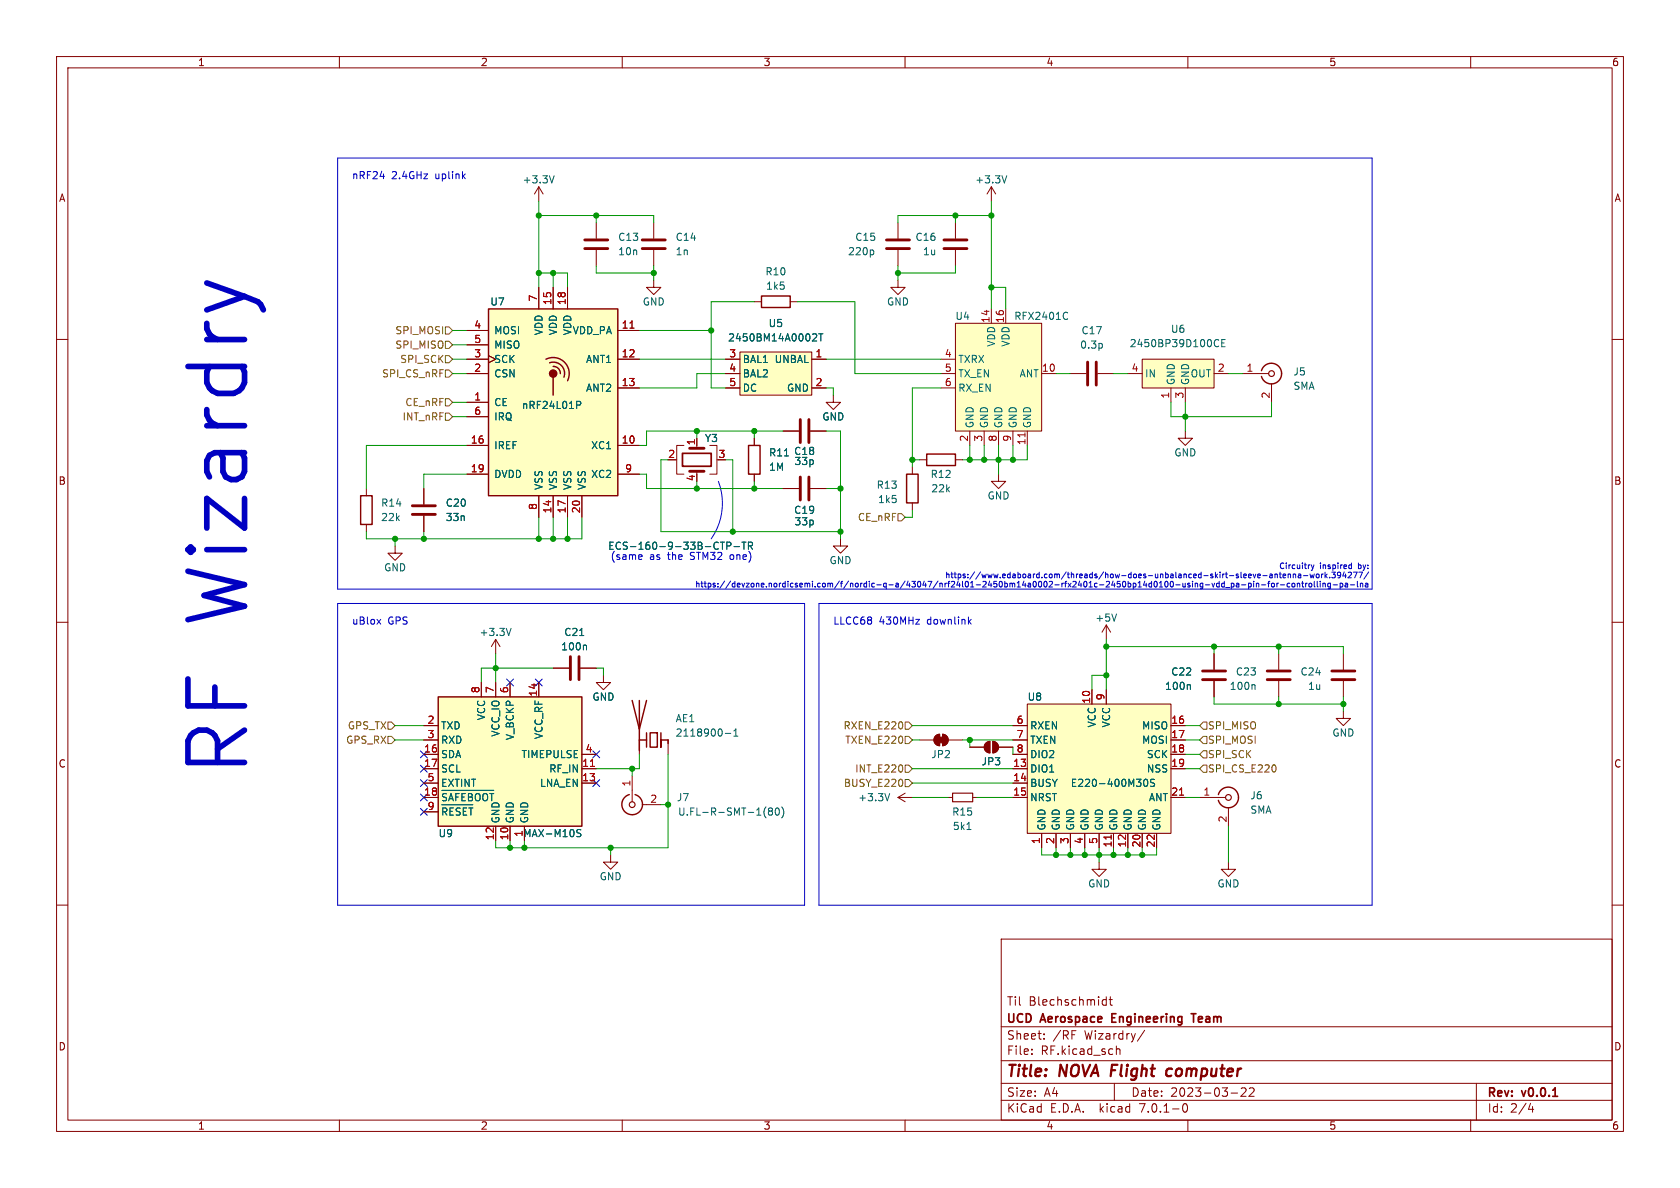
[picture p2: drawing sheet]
<svg xmlns="http://www.w3.org/2000/svg" width="297mm" height="210mm" viewBox="0 0 297 210" stroke-linecap="round" stroke-linejoin="round" font-family="sans-serif">
<g fill="none" stroke="#840000" stroke-width=".18">
<path d="M10 10h277v190h-277zM12 12h273v186h-273zM60 10v2M110 10v2M160 10v2M210 10v2M260 10v2M95.2 33v2.6M95.2 33l-.7 1.3M95.2 33l.8 1.3M105.4 39.4v2.8M115.6 39.4v2.8"/>
<path d="M158.7 39.4v2.8M168.9 39.4v2.8M175.3 33l-.8 1.3M175.3 33v2.6M175.3 33l.7 1.3M10 60h2M82.5 58.4h3.9M95.2 50.8v3.8M97.8 50.8v3.8M100.3 50.8v3.8M105.4 44.2v2.8M109.2 58.4h3.8"/>
<path d="M115.6 49.5v1.3h1.2l-1.2 1.3-1.3-1.3h1.3M115.6 44.2v2.8M133.3 53.3h1.3M139.7 53.3h1.3M158.7 49.5v1.3h-1.2l1.2 1.3 1.3-1.3h-1.3M158.7 44.2v2.8M168.9 57.2h15.2v19h-15.2zM168.9 44.2v2.8M175.3 54.6v2.6M177.8 54.6v2.6M285 60h2M82.5 71.1h3.9"/>
<path d="M82.5 78.7h3.9M82.5 63.5h3.9M82.5 66h3.9M82.5 61h3.9M82.5 73.7h3.9M86.4 62.9l1.2 .6-1.2 .6M109.2 78.7h3.8M109.2 63.5h3.8M109.2 68.6h3.8M120.9 78.7h-1.3v5.1h1.3M123.2 77.5v1.7M125.5 78.7h1.2v5.1h-1.2"/>
<path d="M128.3 63.5h2.5M128.3 68.6h2.5M128.3 66h2.5M130.8 62.2h12.7v7.7h-12.7zM133.3 77.5v1.2M138.4 76.2h2.8M143.3 76.2h2.7M143.5 63.5h2.5M143.5 68.6h2.5M147.3 69.9v1.2h1.3l-1.3 1.3-1.3-1.3h1.3M166.4 63.5h2.5M166.4 68.6h2.5"/>
<path d="M166.4 66h2.5M171.4 76.2v2.5M174 76.2v2.5M176.5 76.2v2.5M179.1 76.2v2.5M181.6 76.2v2.5M184.1 66h2.6M189.2 66h2.8M194.1 66h2.7M199.4 66h2.5M201.9 63.5h12.7v5.1h-12.7zM207 68.6v2.5"/>
<path d="M209.5 76.2v1.3h1.3l-1.3 1.2-1.2-1.2h1.2M209.5 68.6v2.5M214.6 66h2.6M219.7 66h4.6M224.8 67.8v3.3M64.8 86.4v1.2M64.8 92.7v1.3M69.8 96.5v1.3h1.3l-1.3 1.3-1.2-1.3h1.2M74.9 86.4v2.8M74.9 91.2v2.8M82.5 83.8h3.9M95.2 87.6v3.8"/>
<path d="M97.8 87.6v3.8M100.3 87.6v3.8M102.9 87.6v3.8M109.2 85.1h.1M109.2 83.8h3.8M119.4 81.3h.2M123.2 83.3v.5M133.3 83.8v1.3M138.4 86.4h2.8M143.3 86.4h2.7M148.6 95.3v1.2h1.3l-1.3 1.3-1.3-1.3h1.3M161.3 82.6v1.2"/>
<path d="M161.3 88.9v1.3M162.6 81.3h1.2M168.9 81.3h1.3M176.5 83.8v1.3h1.3l-1.3 1.3-1.2-1.3h1.2M10 110h2M87.6 113v2.6M87.6 113l-.7 1.3M87.6 113l.8 1.3M97.8 118.1h2.8M102.6 118.1h2.8M106.7 119.4v1.3h1.2l-1.2 1.2-1.3-1.2h1.3M195.6 110.5v2.5"/>
<path d="M195.6 110.5l-.8 1.3M195.6 110.5l.7 1.3M214.6 115.6v2.8M226.1 115.6v2.8M237.5 115.6v2.8M285 110h2M74.9 135.9h2.6M74.9 138.4h2.6M74.9 133.4h2.6M74.9 128.3h2.6M74.9 130.8h2.6M85.1 120.7v2.5"/>
<path d="M87.6 120.7v2.5M90.2 120.7v2.5M95.2 120.7v2.5M102.9 135.9h2.5M102.9 138.4h2.5M102.9 133.4h2.5M111.8 137.2v4.5M113 130.8v2.6M118.1 130.8v2.6M162.6 130.8h2.5M165.4 130.1l.7-.3v2a1.02 1.02 0 0 1-.9-.6 1.02 1.02 0 0 1 .2-1.1zM166.6 129.8a1.02 1.02 0 0 1 1 1 1.02 1.02 0 0 1-1 1z"/>
<path d="M167.6 130.8h2.6M171.4 132.1h2.6M174.3 131.3l.7-.2v2a1.02 1.02 0 0 1-.9-.7 1.02 1.02 0 0 1 .2-1.1zM175.5 131.1a1.02 1.02 0 0 1 1 1 1.02 1.02 0 0 1-1 1zM176.5 132.1h2.6M179.1 135.9h2.5M179.1 138.4h2.5M179.1 133.4h2.5M179.1 128.3h2.5M179.1 130.8h2.5M181.6 124.5h25.4v22.8h-25.4zM193 121.9v2.6"/>
<path d="M195.6 121.9v2.6M207 135.9h2.5M207 133.4h2.5M207 128.3h2.5M207 130.8h2.5M214.6 120.4v2.8M226.1 120.4v2.8M237.5 125.7v1.3h1.3l-1.3 1.3-1.3-1.3h1.3M237.5 120.4v2.8M10 160h2M74.9 141h2.6M74.9 143.5h2.6"/>
<path d="M87.6 146.1v2.5M90.2 146.1v2.5M92.7 146.1v2.5M107.9 151.1v1.3h1.3l-1.3 1.3-1.2-1.3h1.2M113.5 142.2h3.3M158.7 141h2.6M158.7 141l1.3 .7M160 140.2l-1.3 .8M167.6 141h.8M172 141h.7M179.1 141h2.5M184.1 147.3v2.6"/>
<path d="M186.7 147.3v2.6M189.2 147.3v2.6M191.8 147.3v2.6M194.3 152.4v1.3h1.3l-1.3 1.2-1.3-1.2h1.3M194.3 147.3v2.6M196.8 147.3v2.6M199.4 147.3v2.6M201.9 147.3v2.6M204.5 147.3v2.6M207 141h2.5M212.1 141h4.6M217.2 152.4v1.3h1.2l-1.2 1.2-1.3-1.2h1.3"/>
<path d="M217.2 142.7v3.4M285 160h2M177 166h108v32h-108zM194.9 177.6l.2 .1 .5-.1M195.6 176.2v1.5M195.6 176.8l-.5-.1-.2 .1M196.1 176.7h.5M196.3 176.2v1.3l.3 .2M60 198v2M110 198v2M160 198v2M177 194.5h108"/>
<path d="M177 191.5h108M177 187.5h108M177 181.5h108M182.4 186.3v.1M182.4 185.5v.1M184.6 183.6v.1M184.6 182.8v.1M197 191.5v3M197.4 184.9v1.5M197.4 185.5l.2-.1 .3 .1 .1 .9M202.4 182.1l-1.3 2M209.2 195.2l.2-.1a.81 .81 0 0 1 .6 .6 .81 .81 0 0 1-.3 .8l-.1 .1a.81 .81 0 0 1-.4-1.4z"/>
<path d="M210 198v2M217.6 193.2h1.2M219.6 192.3l-.2 .1M220 192.3l.3 .3-.1 .3-.8 .9h.9M221.1 192.3l-.2 .1M221.4 192.3l.3 .3-.1 .3-.8 .9h.9M260 198v2M261 191.5v6.5M270.2 196.1h.9M270.9 195.6v1"/>
</g>
<path d="M207 188.9a.66 .66 0 0 0-.8 .4v.7l.3 .2h.4" fill="none" stroke="#840000" stroke-width=".4"/>
<path d="M120.6 80.1h5.1v2.3h-5.1zM210.6 179.2h.8M211 179.2v1.5" fill="none" stroke="#840000" stroke-width=".3"/>
<g fill="#ffffc2" stroke="#ffffc2" stroke-width=".18">
<path d="M86.4 54.6h22.8v33h-22.8z"/>
<path d="M77.5 123.2h25.4v22.9h-25.4z"/>
<path d="M181.6 124.5h25.4v22.8h-25.4z"/>
<path d="M130.8 62.2h12.7v7.7h-12.7z"/>
<path d="M201.9 63.5h12.7v5.1h-12.7z"/>
<path d="M168.9 57.2h15.2v19h-15.2z"/>
</g>
<g fill="none" stroke="#840000" stroke-width=".25">
<path d="M86.4 54.6h22.8v33h-22.8zM134.6 52.3h5.1v2.1h-5.1zM96.5 63.5a2.84 2.84 0 0 1 3.3 .5 2.84 2.84 0 0 1 .5 3.3M97.2 64.1a1.99 1.99 0 0 1 2 .5 1.99 1.99 0 0 1 .5 2.1M97.8 64.8a1.23 1.23 0 0 1 1.3 1.2M97.8 66.7v3.2M132.3 78.7h2.1v5.1h-2.1zM223 65.5a1.81 1.81 0 0 1 2.8-.9 1.81 1.81 0 0 1 0 2.9 1.81 1.81 0 0 1-2.8-1M63.8 87.6h2v5.1h-2zM160.3 83.8h2v5.1h-2zM163.8 80.3h5.1v2h-5.1zM77.5 123.2h25.4v22.9h-25.4z"/>
<path d="M111.8 123.8l1.2 5.1 1.3-5.1M113 130.8h1.3M113 123.8v8.9M114.3 129.5v2.6M114.9 129.5h1.3v2.6h-1.3zM116.8 129.5v2.6v-1.3h1.3v.6M111.3 140.5a1.81 1.81 0 0 0-1 2.8 1.81 1.81 0 0 0 2.9 0 1.81 1.81 0 0 0-.9-2.8M215.4 140.5a1.81 1.81 0 0 1 2.8-1 1.81 1.81 0 0 1 0 2.9 1.81 1.81 0 0 1-2.8-.9"/>
</g>
<circle cx="97.8" cy="66" r=".63" fill="#840000" stroke="#840000" stroke-width=".25"/>
<path d="M111.4 58h.7M181.2 76.5v.7M104.4 135.5h.7M196.4 147.6v.7M208.5 140.6h.7" fill="none" stroke="#a90000" stroke-width=".18"/>
<g fill="none" stroke="#006464" stroke-width=".18">
<path d="M98 31.1l-.5 1.2M178 31.1l-.4 1.2M143.8 59l.5 .1 .1 .3-.8 .9h.8M144.7 59h.8M145.1 59v1.3M154.3 44.3l.2 .1-.2 .6M188.5 55.2l.2 .1M188.7 56.3l-.2 .2M101.9 70.9h.5l.3 .3-.1 .4h-.7M194.8 60.8v.6M214.9 60.1l.3-.1 .2 .1M215.4 61.2l-.2 .1-.3-.1"/>
<path d="M216 60.6h.4M216.6 60h-.6v1.3h.6M127.4 95.8h.7M127.7 95.8v1.3M128.5 96.5l.6-.1 .1-.1v-.3l-.7-.2v1.3M129.8 96.6h.9M131.2 95.8h.7M131.5 95.8v1.3M132.3 96.5l.6-.1 .1-.1v-.3l-.7-.2v1.3M132.6 96.5l.4 .6M90.4 111.1l-.5 1.2M103.5 114l.2 .2v.7"/>
<path d="M197.4 108.5l-.4 1.3M78.1 139.7h9.2M128.2 129.6h1M129.7 130.1h.8M129.7 129.2l.4-.3v1.2M202.4 137.8l.1-.1a.68 .68 0 0 1 .4 .7 .68 .68 0 0 1-.4 .6 .84 .84 0 0 1-.1-1.2zM204.1 137.8l-.5-.1-.1 .2v.3l.5 .3 .1 .3-.2 .2h-.5M210.3 121l.1 .2v.7M221.7 121l.2 .2v.7M78.1 142.3h5.5M78.3 142.8v1.3M78.9 140.3h-.4l-.3 .2"/>
<path d="M79.3 141.6l.4-1.3 .5 1.3M79.6 142.8v1.3M81.2 140.3h-.6v1.3M81.9 142.8v1.3M82.3 140.3h-.6v1.3M83.2 142.8v1.3M83.5 140.5l-.3-.2h-.4v1.3M84 140.7a.42 .42 0 0 1 .4-.4 .42 .42 0 0 1 .5 .4M85.4 140.7a.42 .42 0 0 1 .4-.4 .42 .42 0 0 1 .4 .4M86.6 140.3h.7M86.9 140.3v1.3M102 147.1l.6 .3 .1 .3-.3 .2-.4-.1"/>
<path d="M102.7 146.7l-.5-.1-.2 .2M135.4 142.6a1.46 1.46 0 0 0 0 2M136.1 143.4l-.3-.3 .3-.3h.2l.3 .3-.3 .3M136.1 143.4l-.3 .2v.3l.3 .2h.2l.3-.2v-.3l-.3-.2M136.1 143.4h.2M137.2 142.9l.2-.1a.68 .68 0 0 1 .4 .7 .68 .68 0 0 1-.4 .6l-.2-.1-.1-.4zM138.2 142.6a1.46 1.46 0 0 1 0 2M157.3 140.3l-.4 1.3M170.9 146.6h.8"/>
</g>
<g fill="none" stroke="#840000" stroke-width=".51">
<path d="M103.4 43.9h4M103.4 42.4h4M113.5 43.9h4.1M113.5 42.4h4.1M156.7 43.9h4.1M156.7 42.4h4.1M166.9 43.9h4M166.9 42.4h4M121.9 79.2h2.6M141.5 74.2v4M143 74.2v4M192.3 64v4.1"/>
<path d="M193.8 64v4.1M72.9 90.9h4.1M72.9 89.4h4.1M121.9 83.3h2.6M141.5 84.3v4.1M143 84.3v4.1M100.8 116.1v4M102.4 116.1v4M212.6 118.6h4.1M224 118.6h4.1M235.5 118.6h4M212.6 120.1h4.1"/>
<path d="M224 120.1h4.1M235.5 120.1h4"/>
</g>
<g fill="none" stroke="#840000" stroke-width=".2">
<path d="M168.4 140.2h3.6v1.5h-3.6z"/>
<circle cx="224.8" cy="66" r=".51"/>
<circle cx="111.8" cy="142.2" r=".51"/>
<circle cx="217.2" cy="141" r=".51"/>
</g>
<g fill="#840000" stroke="#840000" stroke-width=".18">
<path d="M165.9 130.3h1v1h-1z"/>
<path d="M165.4 130.1l.7-.3v2a1.02 1.02 0 0 1-.9-.6 1.02 1.02 0 0 1 .2-1.1z"/>
<path d="M166.6 129.8a1.02 1.02 0 0 1 1 1 1.02 1.02 0 0 1-1 1z"/>
<path d="M174.3 131.3l.7-.2v2a1.02 1.02 0 0 1-.9-.7 1.02 1.02 0 0 1 .2-1.1z"/>
<path d="M175.5 131.1a1.02 1.02 0 0 1 1 1 1.02 1.02 0 0 1-1 1z"/>
</g>
<g fill="none" stroke="#725600" stroke-width=".18">
<path d="M78.7 57.8h.7l.6 .6-.6 .7h-.7zM78.7 62.9h.7l.6 .6-.6 .6h-.7zM78.7 70.5h.7l.6 .6-.6 .7h-.7zM78.7 60.3h.7l.6 .7-.6 .6h-.7zM78.7 65.4h.7l.6 .6-.6 .7h-.7zM78.7 73h.7l.6 .7-.6 .6h-.7zM158.7 90.8h.7l.6 .6-.6 .7h-.7zM68.6 130.2h.6l.6 .6-.6 .6h-.6zM68.6 127.6h.6l.6 .7-.6 .6h-.6zM159.5 135.4v.8M159.5 127.8v.8M159.5 138v.8"/>
<path d="M160 135.3h.7l.6 .6-.6 .6h-.7zM160 127.6h.7l.6 .7-.6 .6h-.7zM160 130.2h.7l.6 .6-.6 .6h-.7zM160 137.8h.7l.6 .6-.6 .7h-.7zM212.7 135.3h.7v1.2h-.7l-.6-.6zM212.7 132.7h.7v1.3h-.7l-.6-.6zM212.7 130.2h.7v1.2h-.7l-.6-.6zM212.7 127.6h.7v1.3h-.7l-.6-.6zM225.5 135.3l.1 .4-.1 .7"/>
</g>
<g fill="none" stroke="#0000c2" stroke-width=".18">
<path d="M59.7 27.9h182.9v76.2h-182.9zM81.9 31.1l.3 .5M82.2 30.7l-.4 .5M113.3 98.1l.2 .3-.6 .1M113.5 98.8l-.2 .1M127 85.1a10.9 10.9 0 0 1-1.3 10.2M231.5 99.9h.1M231.8 99.9l.3 .6M232.3 99.9l-.2 .6M238.9 99.9h-.3l-.2 .1M238.9 99.5v1M59.7 106.7h82.5v53.3h-82.5z"/>
<path d="M66.6 109.5l.7 .8M67.3 109.5l-.7 .8M144.8 106.7h97.8v53.3h-97.8zM171.3 109.9l.4 .4M171.7 109.5l-.5 .5M211.4 103.1l.3 .1v.6M212.6 103.1h-.3l-.1 .2 .1 .4h.3M212.6 103.1v.8l-.2 .2-.2-.1M213.1 103.4h.8M214.3 103.1l.2 .7 .2-.7M215.5 103.1h-.2l-.2 .2 .1 .4h.3M215.5 102.8v1"/>
<path d="M216.4 103.1h-.2l-.2 .2 .1 .4h.3M216.4 102.8v1M216.7 103.9h.7M217.7 103.1h.3l.2 .2-.1 .4h-.4M217.7 103.1v1M218.6 103.1h.4v.7M219 103.3l-.5 .2 .2 .3 .3-.1M219.5 103.4h.8M220.7 103.1h.3l.2 .2-.1 .4h-.4M220.7 103.1v1M221.6 103.1v.7M222.1 103.2l.4-.1v.7"/>
<path d="M222.1 103.1v.7M223 103.4h.8M224.1 103.1h.4M224.3 102.9v.9M224.8 103.2l.2-.1 .3 .1-.1 .5h-.4zM224.9 101.5v.6M224.9 102.1h-.1M224.9 101.7l-.1 .1M225.4 101.5v.6M225.4 101.6l.4-.1v.6M225.7 103.1v.7M226 103.1l-.3 .2"/>
<path d="M226.2 101.5h.3M226.3 101.1v.9l.2 .1M226.3 103.4h.8M226.8 101.8l.5-.1v-.2h-.3l-.2 .1 .1 .5h.4M227.7 101.6l.4-.1 .1 .6M227.7 101.5v.6M228 103.1h-.3l-.2 .2 .1 .4h.4M228.4 103.2l.2-.1 .3 .1-.1 .5h-.4zM228.6 101.6l.4-.1 .1 .6M228.6 101.5v.6M229.3 103.2l.4-.1 .1 .7M229.3 103.1v.7"/>
<path d="M229.5 101.5h.4l.1 .6M230 101.7l-.5 .2 .1 .2h.4M230.1 103.1h.4M230.3 102.8v.8l.2 .2M230.4 101.8h.8M230.8 103.1v.7M231.1 103.1l-.3 .2M231.4 103.2l.2-.1 .3 .1-.1 .5h-.4zM231.6 101.5l.2 .6 .2-.4 .2 .4 .1-.6M232.1 100.5l-.3 .4M232.3 102.8v.8l.2 .2M232.7 101.6l.2-.1 .3 .1-.1 .5-.4-.1z"/>
<path d="M232.9 102.8v.8l.1 .2M233.4 102.8v.1M233.4 103.1v.7M233.6 101.5v.6M233.9 103.2l.4-.1v.7M233.9 103.1v.7M233.9 101.5l-.3 .2M234.3 101.1v1M234.3 101.8l.3 .3M234.6 101.5l-.3 .4M235.1 102v.1M235.2 103.1h-.3l-.2 .2 .1 .4h.4"/>
<path d="M235.2 103.1v.8l-.2 .2-.2-.1M235.7 103.4h.7M236.1 101.1l-.4 .4 .3 .1v.4l-.1 .1-.5-.1M236.4 101.3v.3l.2 .2 .4-.2M236.9 103.1h.3l.2 .2-.1 .4h-.4M236.9 103.1v1M237 101.3v.6l-.2 .2h-.3M237.6 101.1l-.2 .7h.6M237.8 103.1h.4l.1 .7M237.9 101.5v.6M238.3 103.3l-.5 .2 .1 .3 .4-.1M238.4 101.2l.3-.1 .2 .3-.6 .7h.6"/>
<path d="M238.4 100.3l.2 .2h.3M238.7 103.4h.8M239.3 101.1h.6l-.4 1M240 102.8v.8l.1 .2M240.5 103.2l.4-.1v.7M240.5 103.1v.7M240.9 101.1l-.5 1M241.4 103.1h.4v.7M241.8 103.3l-.5 .2 .2 .3 .3-.1M242 101.1l-.9 1.3"/>
</g>
<g fill="none" stroke="#009600" stroke-width=".18">
<path d="M95.2 38.1h20.4v1.3M95.2 35.6v15.2M105.4 38.1v1.3M168.9 38.1v1.3M175.3 38.1h-16.6v1.3M175.3 35.6v19M80 58.4h2.5M95.2 48.3h5.1v2.5M97.8 48.3v2.5M105.4 47v1.3h10.2M113 58.4h12.7M115.6 47v2.5"/>
<path d="M133.3 53.3h-7.6v15.3h2.6M141 53.3h10.1v12.7h15.3M158.7 47v2.5M168.9 47v1.3h-10.2M175.3 50.8h2.5v3.8M80 61h2.5M80 66h2.5M80 63.5h2.5M80 71.1h2.5M80 73.7h2.5M82.5 78.7h-17.7v7.7M113 63.5h15.3"/>
<path d="M123.2 76.2v1.3M128.3 66h-5.1v2.6h-10.2M133.3 76.2v1.3M138.4 76.2h-24.1v2.5h-1.3M146 76.2h2.6v19.1M146 68.6h1.3v1.3M146 63.5h20.4M166.4 68.6h-5.1v14M171.4 78.7v2.6M174 78.7v2.6M176.5 78.7v5.1M179.1 78.7v2.6"/>
<path d="M181.6 78.7v2.6h-11.4M186.7 66h2.5M196.8 66h2.6M207 71.1v2.6h17.8v-2.6M209.5 71.1v5.1M217.2 66h2.5M69.8 95.3v1.2M74.9 94v1.3M82.5 83.8h-7.6v2.6M95.2 91.4v3.9M97.8 91.4v3.9M100.3 91.4v3.9"/>
<path d="M102.9 91.4v3.9h-38.1v-1.3M113 83.8h1.3v2.6h24.1M118.1 81.3h-1.3v12.7h31.8M123.2 85.1v1.3M128.3 81.3h1.2v12.7M133.3 85.1v1.3M146 86.4h2.6M161.3 90.2v1.2h-1.3M161.3 81.3h1.3M87.6 115.6v5.1M97.8 118.1h-12.7v2.6M105.4 118.1h1.3v1.3"/>
<path d="M195.6 119.4h-2.6v2.5M195.6 113v8.9M195.6 114.3h41.9v1.3M214.6 114.3v1.3M226.1 114.3v1.3M69.8 130.8h5.1M69.8 128.3h5.1M111.8 135.9v1.3M113 133.4v2.5h-7.6M118.1 133.4v16.5h-30.5v-1.3M161.3 130.8h1.3M161.3 128.3h17.8"/>
<path d="M161.3 135.9h17.8M161.3 138.4h17.8M170.2 130.8h8.9M171.4 130.8v1.3M179.1 132.1v1.3M209.5 130.8h2.6M209.5 128.3h2.6M209.5 135.9h2.6M209.5 133.4h2.6M214.6 123.2v1.3h22.9M226.1 123.2v1.3M237.5 123.2v2.5"/>
<path d="M90.2 148.6v1.3M92.7 148.6v1.3M107.9 149.9v1.2M116.8 142.2h1.3M161.3 141h6.3M172.7 141h6.4M184.1 149.9v1.2h20.4v-1.2M186.7 149.9v1.2M189.2 149.9v1.2M191.8 149.9v1.2M194.3 149.9v2.5M196.8 149.9v1.2"/>
<path d="M199.4 149.9v1.2M201.9 149.9v1.2M209.5 141h2.6M217.2 146.1v6.3"/>
</g>
<g fill="none" stroke="#000084" stroke-width=".18">
<path d="M74.3 137.8l1.2 1.2M74.3 132.7l1.2 1.3M74.3 135.3l1.2 1.2M75.5 137.8l-1.2 1.2M75.5 132.7l-1.2 1.3M75.5 135.3l-1.2 1.2M89.6 120l1.2 1.3M90.8 120l-1.2 1.3M94.6 120l1.3 1.3M95.9 120l-1.3 1.3M104.8 137.8l1.2 1.2M104.8 132.7l1.2 1.3"/>
<path d="M106 137.8l-1.2 1.2M106 132.7l-1.2 1.3M74.3 142.9l1.2 1.2M74.3 140.4l1.2 1.2M75.5 142.9l-1.2 1.2M75.5 140.4l-1.2 1.2"/>
</g>
<g fill="#009600" stroke="#009600" stroke-width=".18">
<circle cx="100.3" cy="95.3" r=".46"/>
<circle cx="95.2" cy="95.3" r=".46"/>
<circle cx="97.8" cy="95.3" r=".46"/>
<circle cx="74.9" cy="95.3" r=".46"/>
<circle cx="69.8" cy="95.3" r=".46"/>
<circle cx="125.7" cy="58.4" r=".46"/>
<circle cx="123.2" cy="76.2" r=".46"/>
<circle cx="158.7" cy="48.3" r=".46"/>
<circle cx="133.3" cy="76.2" r=".46"/>
<circle cx="115.6" cy="48.3" r=".46"/>
<circle cx="133.3" cy="86.4" r=".46"/>
<circle cx="90.2" cy="149.9" r=".46"/>
<circle cx="92.7" cy="149.9" r=".46"/>
<circle cx="87.6" cy="118.1" r=".46"/>
<circle cx="97.8" cy="48.3" r=".46"/>
<circle cx="95.2" cy="48.3" r=".46"/>
<circle cx="95.2" cy="38.1" r=".46"/>
<circle cx="123.2" cy="86.4" r=".46"/>
<circle cx="129.5" cy="94" r=".46"/>
<circle cx="105.4" cy="38.1" r=".46"/>
<circle cx="175.3" cy="50.8" r=".46"/>
<circle cx="175.3" cy="38.1" r=".46"/>
<circle cx="168.9" cy="38.1" r=".46"/>
<circle cx="161.3" cy="81.3" r=".46"/>
<circle cx="179.1" cy="81.3" r=".46"/>
<circle cx="176.5" cy="81.3" r=".46"/>
<circle cx="118.1" cy="142.2" r=".46"/>
<circle cx="107.9" cy="149.9" r=".46"/>
<circle cx="111.8" cy="135.9" r=".46"/>
<circle cx="174" cy="81.3" r=".46"/>
<circle cx="148.6" cy="94" r=".46"/>
<circle cx="148.6" cy="86.4" r=".46"/>
<circle cx="171.4" cy="130.8" r=".46"/>
<circle cx="195.6" cy="114.3" r=".46"/>
<circle cx="195.6" cy="119.4" r=".46"/>
<circle cx="214.6" cy="114.3" r=".46"/>
<circle cx="237.5" cy="124.5" r=".46"/>
<circle cx="226.1" cy="114.3" r=".46"/>
<circle cx="226.1" cy="124.5" r=".46"/>
<circle cx="209.5" cy="73.7" r=".46"/>
<circle cx="171.4" cy="81.3" r=".46"/>
<circle cx="191.8" cy="151.1" r=".46"/>
<circle cx="194.3" cy="151.1" r=".46"/>
<circle cx="196.8" cy="151.1" r=".46"/>
<circle cx="186.7" cy="151.1" r=".46"/>
<circle cx="189.2" cy="151.1" r=".46"/>
<circle cx="199.4" cy="151.1" r=".46"/>
<circle cx="201.9" cy="151.1" r=".46"/>
</g>
<text font-size="13.9" fill="#0000c2" x="44.4" y="137.2" transform="rotate(-90 44.4 137.2)">RF Wizardry</text>
<g font-size="2.8" fill="#840000">
<text x="178" y="190.8">Title:</text>
<text x="187.4" y="190.8">NOVA Flight</text>
<text x="207.5" y="190.8">computer</text>
</g>
<g font-size="2.1" fill="#840000">
<text x="178" y="177.9">Til</text>
<text x="181.9" y="177.9">Blechschmidt</text>
<text x="178" y="183.9">Sheet:</text>
<text x="178" y="181.1">UCD</text>
<text x="184.2" y="181.1">Aerospace</text>
<text x="186.2" y="183.9">/RF</text>
<text x="191.7" y="183.9">Wizardry/</text>
<text x="197.1" y="181.1">Engineering</text>
<text x="211.8" y="181.1">Team</text>
<text x="178" y="186.6">File:</text>
<text x="184" y="186.6">RF.kicad_sch</text>
<text x="178" y="196.8">KiCad</text>
<text x="178" y="194">Size:</text>
<text x="184.6" y="194">A4</text>
<text x="185.7" y="196.8">E.D.A.</text>
<text x="194.4" y="196.8">kicad</text>
<text x="200" y="194">Date:</text>
<text x="201.5" y="196.8">7.0.1-0</text>
<text x="206.9" y="194">2023-03-22</text>
<text x="263" y="194.2">Rev:</text>
<text x="263" y="196.8">Id:</text>
<text x="267" y="196.8">2/4</text>
<text x="269.2" y="194.2">v0.0.1</text>
</g>
<g font-size="1.8" fill="#840000">
<text x="35" y="11.8">1</text>
<text x="85" y="11.8">2</text>
<text x="135" y="11.8">3</text>
<text x="185" y="11.8">4</text>
<text x="235" y="11.8">5</text>
<text x="285" y="11.8">6</text>
<text x="10.4" y="35.8">A</text>
<text x="285.4" y="35.8">A</text>
<text x="10.3" y="85.8">B</text>
<text x="285.3" y="85.8">B</text>
<text x="10.3" y="135.8">C</text>
<text x="285.3" y="135.8">C</text>
<text x="10.3" y="185.8">D</text>
<text x="285.3" y="185.8">D</text>
<text x="35" y="199.8">1</text>
<text x="85" y="199.8">2</text>
<text x="135" y="199.8">3</text>
<text x="185" y="199.8">4</text>
<text x="235" y="199.8">5</text>
<text x="285" y="199.8">6</text>
</g>
<g font-size="1.8" fill="#0000c2">
<text x="62.2" y="31.8">nRF24</text>
<text x="69.3" y="31.8">2.4GHz</text>
<text x="77" y="31.8">uplink</text>
<text x="107.9" y="99.1">(same</text>
<text x="114.9" y="99.1">as</text>
<text x="118.1" y="99.1">the</text>
<text x="122.2" y="99.1">STM32</text>
<text x="129.3" y="99.1">one)</text>
<text x="62.2" y="110.5">uBlox</text>
<text x="68.6" y="110.5">GPS</text>
<text x="147.3" y="110.5">LLCC68</text>
<text x="155.4" y="110.5">430MHz</text>
<text x="164" y="110.5">downlink</text>
</g>
<g font-size="1.8" fill="#006464">
<text x="92.3" y="32.6">+3.3V</text>
<text x="172.4" y="32.6">+3.3V</text>
<text x="109.2" y="42.7">C13</text>
<text x="109.2" y="45.3">10n</text>
<text x="119.4" y="42.7">C14</text>
<text x="119.4" y="45.3">1n</text>
<text x="149.9" y="45.3">220p</text>
<text x="151.1" y="42.7">C15</text>
<text x="161.8" y="42.7">C16</text>
<text x="163.1" y="45.3">1u</text>
<text x="135.3" y="48.8">R10</text>
<text x="135.4" y="51.4">1k5</text>
<text x="86.6" y="54.2">U7</text>
<text x="87.4" y="59.2">MOSI</text>
<text x="96.1" y="59.4" transform="rotate(-90 96.1 59.4)">VDD</text>
<text x="98.6" y="59.4" transform="rotate(-90 98.6 59.4)">VDD</text>
<text x="101.1" y="59.2">VDD_PA</text>
<text x="101.2" y="59.4" transform="rotate(-90 101.2 59.4)">VDD</text>
<text x="113.6" y="54.2">GND</text>
<text x="135.8" y="58">U5</text>
<text x="156.8" y="54.2">GND</text>
<text x="168.8" y="56.7">U4</text>
<text x="179.2" y="56.7">RFX2401C</text>
<text x="191.1" y="59.2">C17</text>
<text x="206.9" y="59">U6</text>
<text x="87.4" y="64.3">SCK</text>
<text x="87.4" y="61.8">MISO</text>
<text x="103.5" y="64.3">ANT1</text>
<text x="128.7" y="60.5">2450BM14A0002T</text>
<text x="131.3" y="64.3">BAL1 UNBAL</text>
<text x="169.4" y="64.3">TXRX</text>
<text x="176.1" y="61.4" transform="rotate(-90 176.1 61.4)">VDD</text>
<text x="178.6" y="61.4" transform="rotate(-90 178.6 61.4)">VDD</text>
<text x="190.9" y="61.8">0.3p</text>
<text x="199.7" y="61.5">2450BP39D100CE</text>
<text x="87.4" y="71.9">CE</text>
<text x="87.4" y="66.9">CSN</text>
<text x="103.5" y="69.4">ANT2</text>
<text x="131.3" y="66.9">BAL2</text>
<text x="131.3" y="69.4">DC</text>
<text x="139" y="69.4">GND</text>
<text x="169.4" y="66.9">TX_EN</text>
<text x="169.4" y="69.4">RX_EN</text>
<text x="180.1" y="66.9">ANT</text>
<text x="202.4" y="66.9">IN</text>
<text x="207.8" y="68.1" transform="rotate(-90 207.8 68.1)">GND</text>
<text x="210.4" y="66.9">OUT</text>
<text x="210.4" y="68.1" transform="rotate(-90 210.4 68.1)">GND</text>
<text x="228.6" y="66.5">J5</text>
<text x="228.6" y="69.1">SMA</text>
<text x="87.4" y="74.5">IRQ</text>
<text x="92.2" y="72.5">nRF24L01P</text>
<text x="145.3" y="74.5">GND</text>
<text x="172.3" y="75.7" transform="rotate(-90 172.3 75.7)">GND</text>
<text x="174.8" y="75.7" transform="rotate(-90 174.8 75.7)">GND</text>
<text x="177.4" y="75.7" transform="rotate(-90 177.4 75.7)">GND</text>
<text x="179.9" y="75.7" transform="rotate(-90 179.9 75.7)">GND</text>
<text x="182.4" y="75.7" transform="rotate(-90 182.4 75.7)">GND</text>
<text x="87.4" y="79.6">IREF</text>
<text x="104.4" y="79.6">XC1</text>
<text x="124.6" y="78.3">Y3</text>
<text x="135.9" y="80.8">R11 C18</text>
<text x="135.9" y="83.4">1M</text>
<text x="140.4" y="82.4">33p</text>
<text x="207.6" y="80.8">GND</text>
<text x="67.3" y="89.7">R14</text>
<text x="78.7" y="89.7">C20</text>
<text x="87.4" y="84.6">DVDD</text>
<text x="96.1" y="86.6" transform="rotate(-90 96.1 86.6)">VSS</text>
<text x="98.6" y="86.6" transform="rotate(-90 98.6 86.6)">VSS</text>
<text x="101.2" y="86.6" transform="rotate(-90 101.2 86.6)">VSS</text>
<text x="103.7" y="86.6" transform="rotate(-90 103.7 86.6)">VSS</text>
<text x="104.4" y="84.6">XC2</text>
<text x="154.9" y="86.6">R13</text>
<text x="155.2" y="89.1">1k5</text>
<text x="164.5" y="84.6">R12</text>
<text x="164.6" y="87.2">22k</text>
<text x="174.5" y="88.5">GND</text>
<text x="67.3" y="92.3">22k</text>
<text x="78.7" y="92.3">33n</text>
<text x="140.3" y="91">C19</text>
<text x="140.4" y="93">33p</text>
<text x="67.9" y="101.2">GND</text>
<text x="107.5" y="97.3">ECS-160-9-33B-CTP-TR</text>
<text x="146.6" y="99.9">GND</text>
<text x="84.7" y="112.6">+3.3V</text>
<text x="99.7" y="112.6">C21</text>
<text x="193.6" y="110">+5V</text>
<text x="99.1" y="115.1">100n</text>
<text x="207" y="119.6">C22</text>
<text x="218.4" y="119.6">C23</text>
<text x="229.9" y="119.6">C24</text>
<text x="104.7" y="124">GND</text>
<text x="181.6" y="124">U8</text>
<text x="205.9" y="122.1">100n</text>
<text x="217.3" y="122.1">100n</text>
<text x="231.2" y="122.1">1u</text>
<text x="78" y="129.1">TXD</text>
<text x="78" y="131.6">RXD</text>
<text x="85.9" y="127.5" transform="rotate(-90 85.9 127.5)">VCC</text>
<text x="88.5" y="130.4" transform="rotate(-90 88.5 130.4)">VCC_IO</text>
<text x="91" y="131" transform="rotate(-90 91 131)">V_BCKP</text>
<text x="96.1" y="130.8" transform="rotate(-90 96.1 130.8)">VCC_RF</text>
<text x="119.4" y="127.8">AE1</text>
<text x="119.4" y="130.4">2118900-1</text>
<text x="182.1" y="129.1">RXEN</text>
<text x="182.1" y="131.6">TXEN</text>
<text x="193.9" y="128.7" transform="rotate(-90 193.9 128.7)">VCC</text>
<text x="196.4" y="128.7" transform="rotate(-90 196.4 128.7)">VCC</text>
<text x="201.8" y="131.6">MOSI</text>
<text x="201.8" y="129.1">MISO</text>
<text x="235.5" y="130.4">GND</text>
<text x="78" y="134.2">SDA</text>
<text x="78" y="136.7">SCL</text>
<text x="92.1" y="134.2">TIMEPULSE</text>
<text x="97" y="136.7">RF_IN</text>
<text x="164.6" y="134.2">JP2</text>
<text x="173.5" y="135.4">JP3</text>
<text x="182.1" y="136.7">DIO1</text>
<text x="182.1" y="134.2">DIO2</text>
<text x="202.6" y="134.2">SCK</text>
<text x="202.6" y="136.7">NSS</text>
<text x="78" y="142.4">~{SAFEBOOT}</text>
<text x="78" y="139.3">EXTINT</text>
<text x="95.3" y="139.3">LNA_EN</text>
<text x="119.6" y="141.8">J7</text>
<text x="151.7" y="141.8">+3.3V</text>
<text x="182.1" y="139.3">BUSY</text>
<text x="182.1" y="141.8">NRST</text>
<text x="189.2" y="139.3">E220-400M30S</text>
<text x="203" y="141.8">ANT</text>
<text x="221" y="141.5">J6</text>
<text x="221" y="144">SMA</text>
<text x="77.5" y="148.1">U9</text>
<text x="78" y="144.9">~{RESET}</text>
<text x="88.5" y="145.5" transform="rotate(-90 88.5 145.5)">GND</text>
<text x="91" y="145.5" transform="rotate(-90 91 145.5)">GND</text>
<text x="92.5" y="148.1">MAX-M10S</text>
<text x="93.5" y="145.5" transform="rotate(-90 93.5 145.5)">GND</text>
<text x="119.8" y="144.3">U.FL-R-SMT-1(80)</text>
<text x="168.3" y="144.3">R15</text>
<text x="168.4" y="146.9">5k1</text>
<text x="185" y="146.8" transform="rotate(-90 185 146.8)">GND</text>
<text x="187.5" y="146.8" transform="rotate(-90 187.5 146.8)">GND</text>
<text x="190.1" y="146.8" transform="rotate(-90 190.1 146.8)">GND</text>
<text x="192.6" y="146.8" transform="rotate(-90 192.6 146.8)">GND</text>
<text x="195.1" y="146.8" transform="rotate(-90 195.1 146.8)">GND</text>
<text x="197.7" y="146.8" transform="rotate(-90 197.7 146.8)">GND</text>
<text x="200.2" y="146.8" transform="rotate(-90 200.2 146.8)">GND</text>
<text x="202.8" y="146.8" transform="rotate(-90 202.8 146.8)">GND</text>
<text x="205.3" y="146.8" transform="rotate(-90 205.3 146.8)">GND</text>
<text x="106" y="155.8">GND</text>
<text x="192.3" y="157">GND</text>
<text x="215.2" y="157">GND</text>
</g>
<g font-size="1.8" fill="#a90000">
<text x="95" y="53.4" transform="rotate(-90 95 53.4)">7</text>
<text x="97.5" y="54" transform="rotate(-90 97.5 54)">15</text>
<text x="100.1" y="54" transform="rotate(-90 100.1 54)">18</text>
<text x="83.8" y="58.2">4</text>
<text x="109.9" y="58.2">11</text>
<text x="175" y="57.2" transform="rotate(-90 175 57.2)">14</text>
<text x="177.5" y="57.2" transform="rotate(-90 177.5 57.2)">16</text>
<text x="83.8" y="65.8">2</text>
<text x="83.8" y="63.2">3</text>
<text x="83.8" y="60.7">5</text>
<text x="109.9" y="63.2">12</text>
<text x="128.9" y="63.2">3</text>
<text x="128.9" y="65.8">4</text>
<text x="144.1" y="63.2">1</text>
<text x="167" y="63.2">4</text>
<text x="167" y="65.8">5</text>
<text x="184.1" y="65.8">10</text>
<text x="200" y="65.8">4</text>
<text x="215.2" y="65.8">2</text>
<text x="220.3" y="65.8">1</text>
<text x="83.8" y="70.9">1</text>
<text x="109.9" y="68.3">13</text>
<text x="128.9" y="68.3">5</text>
<text x="144.1" y="68.3">2</text>
<text x="167" y="68.3">6</text>
<text x="206.8" y="70.5" transform="rotate(-90 206.8 70.5)">1</text>
<text x="209.3" y="70.5" transform="rotate(-90 209.3 70.5)">3</text>
<text x="224.5" y="70.5" transform="rotate(-90 224.5 70.5)">2</text>
<text x="83.8" y="73.4">6</text>
<text x="83.2" y="78.5">16</text>
<text x="83.2" y="83.6">19</text>
<text x="109.9" y="78.5">10</text>
<text x="110.5" y="83.6">9</text>
<text x="118.1" y="81">2</text>
<text x="122.9" y="78.8" transform="rotate(-90 122.9 78.8)">1</text>
<text x="127" y="81">3</text>
<text x="171.2" y="78.1" transform="rotate(-90 171.2 78.1)">2</text>
<text x="173.7" y="78.1" transform="rotate(-90 173.7 78.1)">3</text>
<text x="176.3" y="78.1" transform="rotate(-90 176.3 78.1)">8</text>
<text x="178.8" y="78.1" transform="rotate(-90 178.8 78.1)">9</text>
<text x="181.4" y="78.7" transform="rotate(-90 181.4 78.7)">11</text>
<text x="122.9" y="85.1" transform="rotate(-90 122.9 85.1)">4</text>
<text x="95" y="90.2" transform="rotate(-90 95 90.2)">8</text>
<text x="97.5" y="90.8" transform="rotate(-90 97.5 90.8)">14</text>
<text x="100.1" y="90.8" transform="rotate(-90 100.1 90.8)">17</text>
<text x="102.6" y="90.8" transform="rotate(-90 102.6 90.8)">20</text>
<text x="84.8" y="122.6" transform="rotate(-90 84.8 122.6)">8</text>
<text x="87.4" y="122.6" transform="rotate(-90 87.4 122.6)">7</text>
<text x="89.9" y="122.6" transform="rotate(-90 89.9 122.6)">6</text>
<text x="95" y="123.2" transform="rotate(-90 95 123.2)">14</text>
<text x="192.8" y="124.5" transform="rotate(-90 192.8 124.5)">10</text>
<text x="195.3" y="123.9" transform="rotate(-90 195.3 123.9)">9</text>
<text x="75.5" y="128">2</text>
<text x="75.5" y="130.6">3</text>
<text x="179.7" y="128">6</text>
<text x="179.7" y="130.6">7</text>
<text x="207" y="130.6">17</text>
<text x="207" y="128">16</text>
<text x="74.9" y="133.1">16</text>
<text x="74.9" y="135.6">17</text>
<text x="102.9" y="135.6">11</text>
<text x="103.5" y="133.1">4</text>
<text x="179.1" y="135.6">13</text>
<text x="179.7" y="133.1">8</text>
<text x="207" y="133.1">18</text>
<text x="207" y="135.6">19</text>
<text x="74.9" y="140.7">18</text>
<text x="75.5" y="138.2">5</text>
<text x="75.5" y="143.3">9</text>
<text x="102.9" y="138.2">13</text>
<text x="111.5" y="139.1" transform="rotate(-90 111.5 139.1)">1</text>
<text x="114.9" y="142">2</text>
<text x="179.1" y="138.2">14</text>
<text x="179.1" y="140.7">15</text>
<text x="207" y="140.7">21</text>
<text x="212.7" y="140.7">1</text>
<text x="87.4" y="148.6" transform="rotate(-90 87.4 148.6)">12</text>
<text x="89.9" y="148.6" transform="rotate(-90 89.9 148.6)">10</text>
<text x="92.5" y="148" transform="rotate(-90 92.5 148)">1</text>
<text x="183.9" y="149.3" transform="rotate(-90 183.9 149.3)">1</text>
<text x="186.4" y="149.3" transform="rotate(-90 186.4 149.3)">2</text>
<text x="189" y="149.3" transform="rotate(-90 189 149.3)">3</text>
<text x="191.5" y="149.3" transform="rotate(-90 191.5 149.3)">4</text>
<text x="194.1" y="149.3" transform="rotate(-90 194.1 149.3)">5</text>
<text x="196.6" y="149.9" transform="rotate(-90 196.6 149.9)">11</text>
<text x="199.1" y="149.9" transform="rotate(-90 199.1 149.9)">12</text>
<text x="201.7" y="149.9" transform="rotate(-90 201.7 149.9)">20</text>
<text x="204.2" y="149.9" transform="rotate(-90 204.2 149.9)">22</text>
<text x="216.9" y="145.4" transform="rotate(-90 216.9 145.4)">2</text>
</g>
<g font-size="1.8" fill="#725600">
<text x="69.8" y="59.2">SPI_MOSI</text>
<text x="69.8" y="61.8">SPI_MISO</text>
<text x="70.6" y="64.3">SPI_SCK</text>
<text x="67.4" y="66.9">SPI_CS_nRF</text>
<text x="71.5" y="71.9">CE_nRF</text>
<text x="71" y="74.5">INT_nRF</text>
<text x="151.5" y="92.3">CE_nRF</text>
<text x="61.1" y="131.6">GPS_RX</text>
<text x="61.4" y="129.1">GPS_TX</text>
<text x="149" y="129.1">RXEN_E220</text>
<text x="149.3" y="131.6">TXEN_E220</text>
<text x="213.6" y="131.6">SPI_MOSI</text>
<text x="213.6" y="129.1">SPI_MISO</text>
<text x="151.1" y="136.7">INT_E220</text>
<text x="213.6" y="136.7">SPI_CS_E220</text>
<text x="213.6" y="134.2">SPI_SCK</text>
<text x="149.1" y="139.3">BUSY_E220</text>
</g>
<g font-size="1.4" fill="#0000c2">
<text x="226" y="100.6">Circuitry</text>
<text x="233.2" y="100.6">inspired</text>
<text x="240.1" y="100.6">by:</text>
<text x="122.7" y="103.9">https://devzone.nordicsemi.com/f/nordic-q-a/43047/nrf24l01-2450bm14a0002-rfx2401c-2450bp14d0100-using-vdd_pa-pin-for-controlling-pa-lna</text>
<text x="166.9" y="102.3">https://www.edaboard.com/threads/how-does-unbalanced-skirt-sleeve-antenna-work.394277/</text>
</g>
</svg>
